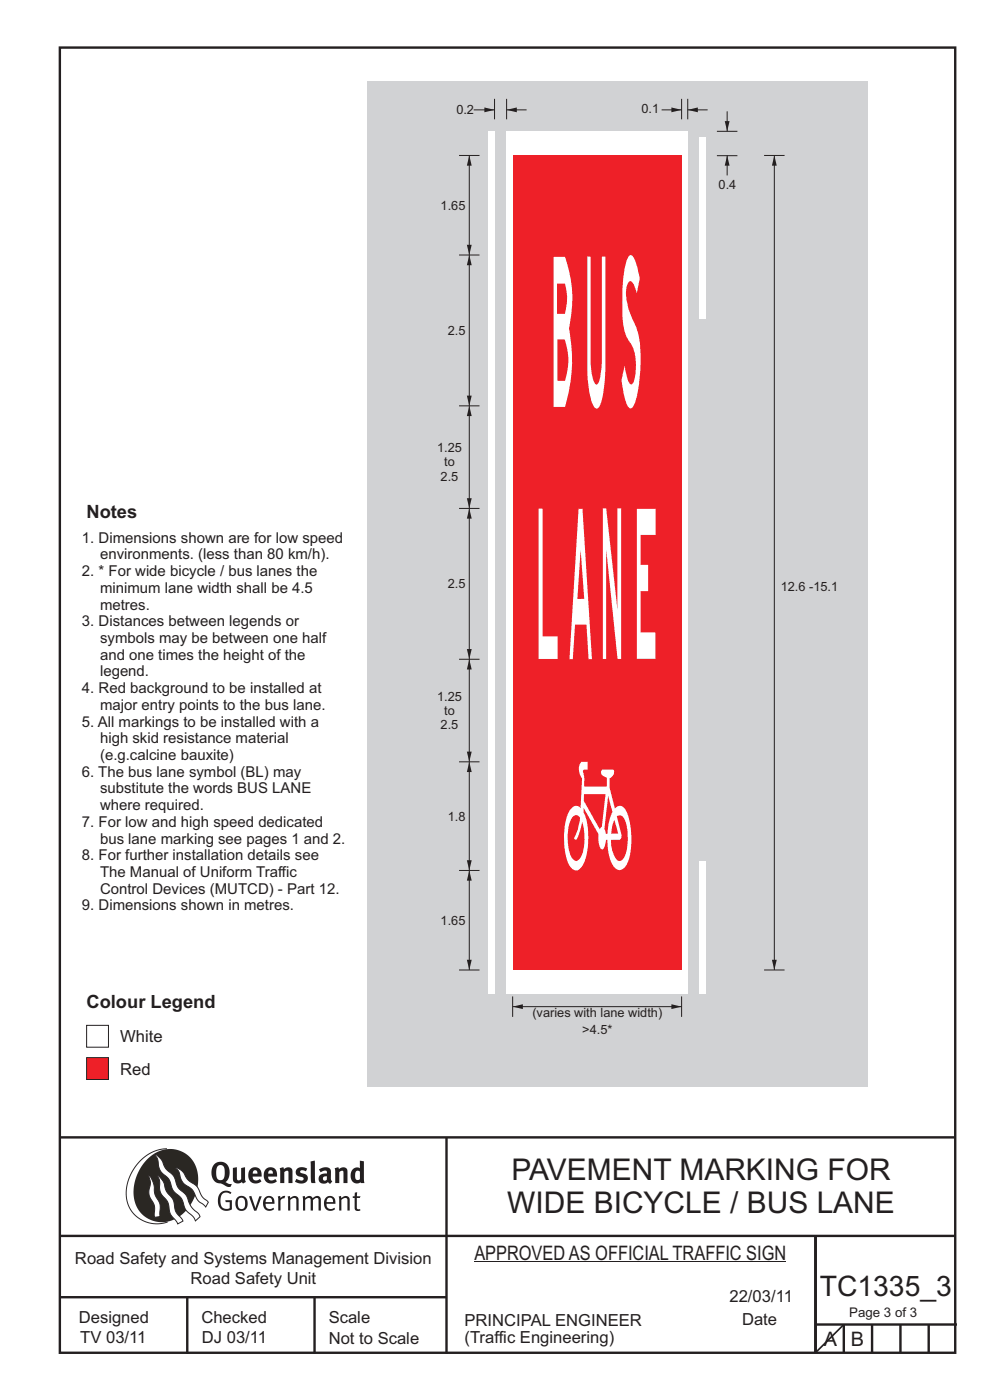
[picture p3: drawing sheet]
<svg xmlns="http://www.w3.org/2000/svg" width="210mm" height="297mm" viewBox="0 0 210 297" stroke-linecap="round" stroke-linejoin="round" font-family="sans-serif">
<g fill="none" stroke="#231f20" stroke-width=".51">
<path d="M12.7 10.1h189.9v276.9h-189.9zM12.7 241.3h190M94.7 241.4v45.8M12.7 275.2h82M12.7 262.2h190.1M39.7 275.2v12M66.7 275.2v12M173 262.1v24.9M173 281h30M179 281v6M185 281v6M191 281v6"/>
<path d="M197 281v6"/>
</g>
<path d="M35.4 243.7a9.5 9.5 0 0 0-8.6 10.4 6.5 6.5 0 0 0 8.8 5.1" fill="none" stroke="#2a2723" stroke-width=".21"/>
<path d="M31.3 245.9a6.1 6.1 0 0 1 7.3-1.6 6.1 6.1 0 0 1 3.4 6.6 8.8 8.8 0 0 1-7.2 8.4 6.1 6.1 0 0 1-6.4-7.5 10.5 10.5 0 0 1 2.9-5.9z" fill-rule="evenodd" fill="#2a2723"/>
<g fill="#fff" stroke="#2a2723" stroke-width=".21">
<path d="M31.6 249.3l.3 .3 .6 1.2 .4 2.6 1 2 .1 2.7-1.2 .1-.1-2.4-.9-1.8-.2-.7 .3-2.4z" fill-rule="evenodd"/>
<path d="M37.2 247.7l.5 .1 .9 .6 1.3 1.9 1.9 1.5 1.1 2.1 1.3 1.2-.6 1-1.6-1.5-1.2-2.2-2-1.5-.5-.9-.4-1.5z" fill-rule="evenodd"/>
<path d="M32.8 244.9l.4 .1 .9 .8 1 2.1 1.7 1.5 1 2.5 1.6 1.6 1.2 2.5 1.6 1.6 .2 .5-.9 .9-.5-.9-1.6-1.5-1-2.4-1.7-1.7-.9-2.4-1.8-1.7-.3-.9-.3-1.6z" fill-rule="evenodd"/>
<path d="M33.4 249.4l.5 .3 .7 .9 .7 2.1 1.5 1.9 .5 2.5 1.5 1.8v.1l-1.1 .6-1.6-2.1-.6-2.5-1.4-1.9-.3-1v-1.6z" fill-rule="evenodd"/>
</g>
<g fill="#231f20">
<path d="M46.8 253.1l.5-.4 .7-.1 .6 .1 .5 .3-.2 .3-.9-.3-.8 .2-.3 .7-.1 1.1 .1 .6 .3 .5 .5 .3h.6l.4-.1v-1.3h-.8l-.1-.4h1.4v2l-.7 .2-.8 .1-.6-.3-.5-.4-.3-.8-.1-1 .2-.7z" fill-rule="evenodd"/>
<path d="M50.7 254.3l.7-.2 .5 .5 .1 1.2-.2 .4-.3 .2h-.5l-.4-.3-.2-1.1zM50.4 254l-.5 1.1 .3 1.2 .7 .5 1-.1 .4-.4 .2-.5v-.8l-.2-.7-.3-.4-.5-.2h-.6z" fill-rule="evenodd"/>
<path d="M52.8 253.8l.5-.1 .9 2.6 .8-2.5h.5l-1.1 3h-.5z" fill-rule="evenodd"/>
<path d="M56.6 254.2l.4-.1 .4 .1 .2 .3 .1 .5h-1.4zM56.2 254l-.4 1v.7l.3 .6 .4 .4 .5 .2 1.1-.3 .1-.1-.2-.3-.6 .3-.7-.2-.3-.2-.1-.6v-.1h1.9l-.2-1.2-.8-.5-.5 .1z" fill-rule="evenodd"/>
<path d="M58.9 253.8l.5-.1 .1 .5 .4-.4 .6-.1-.2 .5-.4 .1-.4 .3v2.2h-.5z" fill-rule="evenodd"/>
<path d="M61 253.8l.5-.1a.24 .24 0 0 0 .1 .4 .24 .24 0 0 0 .3-.2l.8-.2 .6 .5v2.6h-.4l-.1-2.3-.1-.3-.3-.1-.8 .5v2.2h-.5z" fill-rule="evenodd"/>
<path d="M64.2 253.8l.4-.1a.23 .23 0 0 0 .2 .4 .23 .23 0 0 0 .3-.2l.5-.2 .6 .2a.23 .23 0 0 0 .2 .2 .23 .23 0 0 0 .2-.1l.8-.3 .6 .4 .1 2.7h-.5v-2.3l-.1-.3-.3-.1-.8 .5v2.2h-.5v-2.3l-.1-.3-.3-.1-.8 .4v2.3h-.4z" fill-rule="evenodd"/>
<path d="M69.5 254.2l.5-.1 .4 .1 .3 .8h-1.4zM69.2 254l-.5 1 .1 .7 .2 .6 .4 .4 .4 .2 1.1-.3 .2-.1-.2-.3-.6 .3-.7-.2-.3-.4v-.5h1.9l-.2-1.2-.4-.3-.5-.2-.5 .1z" fill-rule="evenodd"/>
<path d="M71.8 253.8l.5-.1a.24 .24 0 0 0 .1 .4 .24 .24 0 0 0 .4-.2l.7-.2 .6 .5 .1 2.6h-.5v-2.3l-.1-.3-.3-.1-.9 .5v2.2h-.4z" fill-rule="evenodd"/>
<path d="M75.3 253l.5-.1-.1 .9h.8l-.2 .3h-.6v2.2l.2 .2h.5v.3l-.2 .1-.6-.1-.4-.3v-2.4h-.4v-.3h.4z" fill-rule="evenodd"/>
<path d="M46.2 247.4l.4-.2h.4l.6 .6v1.8l-.2 .5-.3 .2h-.8l-.3-.6-.1-1.5zM45.5 246.9l-.4 .7-.2 .8v1l.3 .9 .7 .6 1 .2 1.6 .7 .4-.1 .3-.5h-.6l-.8-.4 .7-1 .2-1.5a1.91 1.91 0 0 0-1.1-1.7 1.91 1.91 0 0 0-2.1 .3z" fill-rule="evenodd"/>
<path d="M49.4 247.8l.8-.2 .1 2.5 .1 .2 .3 .1 .5-.3v-2.3l.8-.2v2.6l.2 .5-.7 .3a.39 .39 0 0 0-.7 0h-.8l-.5-.4z" fill-rule="evenodd"/>
<path d="M53.8 248.4l.3-.1h.3l.2 .7h-1zM53.1 248l-.3 .5-.1 .8v.7l.4 .6 .5 .4 .6 .1 .7-.1 .6-.4-.4-.5-.4 .3h-.5l-.4-.2-.2-.3v-.3h1.9l-.1-1-.3-.6-1-.4-.5 .1z" fill-rule="evenodd"/>
<path d="M57.1 248.4l.2-.1h.4l.2 .7h-1zM56.4 248l-.3 .6-.2 .8 .2 .7 .3 .5 .5 .4 .6 .1 .6-.1 .6-.4-.3-.5-.6 .3h-.5l-.4-.6v-.2h1.9l-.1-1-.3-.6-.5-.3-.5-.1-.5 .1z" fill-rule="evenodd"/>
<path d="M59.3 247.8l.8-.2 .1 .4 1-.4 .7 .3 .1 .5v2.6h-.8v-2.3l-.3-.3-.6 .3v2.3h-.9z" fill-rule="evenodd"/>
<path d="M63 248l.9-.4 1.3 .3-.3 .6-.9-.2-.3 .2 .1 .3 1 .3 .4 .4v.8l-.4 .6-1.1 .2-1.1-.4 .3-.6 1 .3h.3l.2-.3-.1-.3-1-.3-.4-.3-.2-.6z" fill-rule="evenodd"/>
<path d="M68.6 249.7l.7-.2v.7l-.3 .3-.3-.1-.2-.3zM67.7 248.1l.3 .6 .8-.4 .5 .2a.35 .35 0 0 1 0 .5 .35 .35 0 0 1-.5 0l-1 .4-.2 .9 .2 .4 .3 .3h1.1a.49 .49 0 0 1 .8 .2l.5-.6-.3-.4v-1.7l-.2-.5-.4-.3-.6-.1z" fill-rule="evenodd"/>
<path d="M71 247.8l.8-.2 .1 .4 1-.4 .6 .3 .2 .5v2.6h-.8v-2.3l-.3-.3-.6 .3v2.3h-.9z" fill-rule="evenodd"/>
<path d="M75.6 248.5l.3-.1 .4 .2v1.5l-.3 .2-.4-.1-.2-.3v-.9zM76.3 246.2v1.3a.19 .19 0 0 1 0 .3 .19 .19 0 0 1-.3-.1l-.8 .1-.6 .5-.2 .9 .1 1 .3 .5 .6 .3h.6l.5-.2v.2h.8l-.1-4.6z" fill-rule="evenodd"/>
<path d="M65.9 246.4l.9-.2 .1 4.8h-.8l-.1-.3z" fill-rule="evenodd"/>
</g>
<path d="M100.6 267.7h66.2" fill="none" stroke="#231f20" stroke-width=".21"/>
<path d="M18.4 224.4h4.6v4.6h-4.6z" fill-rule="evenodd" fill="#ee1d23" stroke="#231f20" stroke-width=".21"/>
<path d="M18.4 217.5h4.6v4.7h-4.6z" fill-rule="evenodd" fill="#fff" stroke="#231f20" stroke-width=".21"/>
<path d="M77.9 17.3h106.3v213.2h-106.3z" fill-rule="evenodd" fill="#d1d2d4"/>
<path d="M107.5 27.9h38.4v183h-38.4z" fill-rule="evenodd" fill="#fff"/>
<path d="M108.7 33h35.9v172.8h-35.9z" fill-rule="evenodd" fill="#ee2028"/>
<g fill="#fff">
<path d="M148.4 182.7h1.3v28.2h-1.3z" fill-rule="evenodd"/>
<path d="M148.4 29.1h1.3v38.4h-1.3z" fill-rule="evenodd"/>
</g>
<path d="M107.5 23.3h4.2" fill="none" stroke="#231f20" stroke-width=".21"/>
<path d="M107.5 23.3l2.1-.5v1z" fill="#231f20"/>
<path d="M107.5 21v4.3M145.9 23.3h4.2" fill="none" stroke="#231f20" stroke-width=".21"/>
<path d="M145.9 23.3l2.1-.5v1z" fill="#231f20"/>
<path d="M140.3 23.3h4.3M144.6 21v4.3M145.9 21v4.3" fill="none" stroke="#231f20" stroke-width=".21"/>
<path d="M142.4 22.8l2.2 .5-2.2 .5z" fill="#231f20"/>
<path d="M154.2 23.6v4.3" fill="none" stroke="#231f20" stroke-width=".21"/>
<path d="M153.7 25.7h1.1l-.6 2.2z" fill="#231f20"/>
<path d="M152.1 27.9h4.3M152.1 33h4.3M154.2 33v4.2" fill="none" stroke="#231f20" stroke-width=".21"/>
<path d="M154.2 33l.6 2.1h-1.1z" fill="#231f20"/>
<path d="M164.3 33v172.8" fill="none" stroke="#231f20" stroke-width=".21"/>
<g fill="#231f20">
<path d="M164.3 33l.5 2.1h-1.1z"/>
<path d="M163.7 203.6h1.1l-.5 2.2z"/>
</g>
<path d="M162.1 33h4.3M162.1 205.8h4.3" fill="none" stroke="#231f20" stroke-width=".21"/>
<path d="M103.6 27.9h1.3v183h-1.3z" fill-rule="evenodd" fill="#fff"/>
<path d="M100.5 23.3h4.4M104.9 21v4.3" fill="none" stroke="#231f20" stroke-width=".21"/>
<path d="M102.7 22.8l2.2 .5-2.2 .5z" fill="#231f20"/>
<path d="M108.7 213.6h35.9" fill="none" stroke="#231f20" stroke-width=".21"/>
<g fill="#231f20">
<path d="M108.7 213.6l2.2-.6v1.1z"/>
<path d="M142.4 213l2.2 .6-2.2 .5z"/>
</g>
<path d="M108.7 211.4v4.3M144.6 211.4v4.3" fill="none" stroke="#231f20" stroke-width=".21"/>
<g fill="#fff">
<path d="M114.3 107.9h.8v27.1h3.2v4.8h-4z" fill-rule="evenodd"/>
<path d="M135.1 107.9h4v5.6h-3.2v6.3h1.6v5.6h-1.6v8.8h3.1v5.6h-3.9z" fill-rule="evenodd"/>
<path d="M123.2 116.6l-.7 10.5h1.4zM122.7 107.9l-1.9 32h.7l.5-7.4h2.4l.5 7.4h.7l-2-32z" fill-rule="evenodd"/>
<path d="M127.9 107.9h.7l2.4 21.5v-21.5h.8v31.9h-.8l-2.4-23.2v23.2h-.7z" fill-rule="evenodd"/>
<path d="M130.3 173.9l-.4 1.4-.3 1.6h1.5zM129 168.8l.9 3.5-.8 2.3-.2 2.3h-.4l-.3-1.1zM123.9 168.5h4.5l-.7 6.9-.5 .5-3.4-6zM130.8 173.2l1 3.9a.81 .81 0 0 1-.5 1.1h-1.7a6.1 6.1 0 0 0 1.5 4.4l.3 .1a2.62 2.62 0 0 0 1.6-2.6 11.6 11.6 0 0 0-.6-6.4l-.4-.6-.5-.1zM123.3 161.6a2.81 2.81 0 0 0 .2 3.5l-.3 6.3a1.07 1.07 0 0 0-1.5-.3 5.1 5.1 0 0 0-1.8 3.7 15.1 15.1 0 0 0 1 9l.6 .6 .9 .2a1.83 1.83 0 0 0 1.4-1.4 15.9 15.9 0 0 0 .3-10.2 1.66 1.66 0 0 1-.3-1.6l3.1 5.5v.6a3.4 3.4 0 0 0 .8 2.7l.2-.1 .3-.3 .4-1.6h.3a8.8 8.8 0 0 0 1.6 6l.5 .3a1.83 1.83 0 0 0 2.2-1.6 16.4 16.4 0 0 0-.5-11l-.4-.6-.6-.3h-.6l-.7 .5-1.1-4.4v-1.9a1.59 1.59 0 0 0 .9-1.9h-2.4a.71 .71 0 0 0-.2 1l.4 .4 .7 .3v1.9h-4.8l.1-1.7-.4-1.5 .3-.4h.8v-1.7zM121.5 173.3l.5-.4a.94 .94 0 0 1 1 .5 .94 .94 0 0 1-.1 1l-.5 2-.6 1.4 .2 .3h.2l.3-.3 1-3.4a11.6 11.6 0 0 1-.2 7.3l-.4 .6-.6 .4a2.06 2.06 0 0 1-1.5-1.9 11.6 11.6 0 0 1 .3-6.8z" fill-rule="evenodd"/>
<path d="M124.6 54.4h.7v22.1l.1 2.2a4.5 4.5 0 0 0 1.1 2.9l.2-.1a6.1 6.1 0 0 0 .9-3.3l.1-1.7v-22.1h.7v24.5a23.3 23.3 0 0 1-1.2 7.1l-.3 .5-.3 .2a2.2 2.2 0 0 1-1.3-2l-.4-2.5-.3-3.3z" fill-rule="evenodd"/>
<path d="M133.6 54.2l.3-.1a4.8 4.8 0 0 1 1.4 3.2l.4 1.8-.6 3.2a3.3 3.3 0 0 0-1.3-2.7 1.39 1.39 0 0 0-.9 1.5 15.1 15.1 0 0 0 2.1 8.4 24.7 24.7 0 0 1 .7 10.7l-.6 3.7a5.2 5.2 0 0 1-1.1 2.7l-.3 .1a3.3 3.3 0 0 1-1.3-2.6l-.6-3.4 .7-3.1a7.4 7.4 0 0 0 1.2 3.9h.3a5.9 5.9 0 0 0 .9-4.1 7.9 7.9 0 0 0-1.6-5.3 13.8 13.8 0 0 1-1.3-7.3 31.7 31.7 0 0 1 1-9.8z" fill-rule="evenodd"/>
<path d="M118.2 72v8.8h1.7a13.4 13.4 0 0 0-.1-8.8zM118.2 60.2h1.6a11.3 11.3 0 0 1 0 6.4h-1.6zM117.4 54.5h2.5a26.7 26.7 0 0 1 .8 15.1 34.3 34.3 0 0 1-.8 16.7h-2.5z" fill-rule="evenodd"/>
</g>
<path d="M99.5 33v21.1" fill="none" stroke="#231f20" stroke-width=".21"/>
<g fill="#231f20">
<path d="M99.5 33l.6 2.1h-1.1z"/>
<path d="M99 51.9h1.1l-.6 2.2z"/>
</g>
<path d="M99.5 184.7v21.1" fill="none" stroke="#231f20" stroke-width=".21"/>
<g fill="#231f20">
<path d="M99.5 184.7l.6 2.1h-1.1z"/>
<path d="M99 203.6h1.1l-.6 2.2z"/>
</g>
<path d="M97.4 33h4.3M97.4 54.1h4.3M99.5 54.1v32" fill="none" stroke="#231f20" stroke-width=".21"/>
<g fill="#231f20">
<path d="M99.5 54.1l.6 2.2h-1.1z"/>
<path d="M99 83.9h1.1l-.6 2.2z"/>
</g>
<path d="M97.4 86.1h4.3M99.5 139.9v21.7" fill="none" stroke="#231f20" stroke-width=".21"/>
<g fill="#231f20">
<path d="M99.5 139.9l.6 2.1h-1.1z"/>
<path d="M99 159.5h1.1l-.6 2.1z"/>
</g>
<path d="M99.5 107.9v32M97.4 139.9h4.3M97.4 161.6h4.3" fill="none" stroke="#231f20" stroke-width=".21"/>
<g fill="#231f20">
<path d="M99.5 107.9l.6 2.1h-1.1z"/>
<path d="M99 137.7h1.1l-.6 2.2z"/>
</g>
<path d="M99.5 86.1v21.8M97.4 107.9h4.3" fill="none" stroke="#231f20" stroke-width=".21"/>
<g fill="#231f20">
<path d="M99.5 86.1l.6 2.2h-1.1z"/>
<path d="M99 105.7h1.1l-.6 2.2z"/>
</g>
<path d="M99.5 161.6v23.1" fill="none" stroke="#231f20" stroke-width=".21"/>
<g fill="#231f20">
<path d="M99.5 161.6l.6 2.2h-1.1z"/>
<path d="M99 182.5h1.1l-.6 2.2z"/>
</g>
<path d="M97.4 184.7h4.3M97.4 205.8h4.3" fill="none" stroke="#231f20" stroke-width=".21"/>
<path d="M179 281l-6 6" fill="none" stroke="#231f20" stroke-width=".35"/>
<g font-size="6.3" fill="#231f20">
<text x="108.5" y="250.3">PAVEMENT MARKING FOR</text>
<text x="107.6" y="257.4">WIDE BICYCLE / BUS LANE</text>
</g>
<text font-size="6" fill="#231f20" x="173.9" y="275">TC1335_3</text>
<g font-size="4.2" fill="#231f20">
<text x="100.6" y="267.2">APPROVED AS OFFICIAL TRAFFIC SIGN</text>
<text x="174.7" y="285.4">A</text>
<text x="180.5" y="285.4">B</text>
</g>
<g font-size="3.9" fill="#231f20">
<text x="18.4" y="109.9">Notes</text>
<text x="18.4" y="213.8">Colour Legend</text>
</g>
<g font-size="3.5" fill="#231f20">
<text x="25.5" y="221.1">White</text>
<text x="25.5" y="228">Red</text>
<text x="15.9" y="268.1">Road Safety and Systems Management Division</text>
<text x="40.4" y="272.5">Road Safety Unit</text>
<text x="16.7" y="280.6">Designed</text>
<text x="42.7" y="280.6">Checked</text>
<text x="69.7" y="280.6">Scale</text>
<text x="98.5" y="281.3">PRINCIPAL ENGINEER</text>
<text x="154.7" y="276.2">22/03/11</text>
<text x="157.4" y="281.2">Date</text>
<text x="17" y="284.8">TV 03/11</text>
<text x="42.8" y="284.8">DJ 03/11</text>
<text x="69.7" y="285.2">Not to Scale</text>
<text x="98.5" y="284.8">(Traffic Engineering)</text>
</g>
<g font-size="3.2" fill="#231f20">
<text x="17.4" y="115.1">1. Dimensions shown are for low speed</text>
<text x="21.2" y="118.7">environments. (less than 80 km/h).</text>
<text x="17.4" y="122.2">2. * For wide bicycle / bus lanes the</text>
<text x="21.2" y="125.8">minimum lane width shall be 4.5</text>
<text x="21.2" y="129.3">metres.</text>
<text x="17.4" y="132.9">3. Distances between legends or</text>
<text x="21.2" y="136.4">symbols may be between one half</text>
<text x="21.2" y="139.9">and one times the height of the</text>
<text x="21.2" y="143.5">legend.</text>
<text x="17.4" y="147">4. Red background to be installed at</text>
<text x="17.4" y="154.1">5. All markings to be installed with a</text>
<text x="21.2" y="150.6">major entry points to the bus lane.</text>
<text x="21.2" y="157.7">high skid resistance material</text>
<text x="21.2" y="161.2">(e.g.calcine bauxite)</text>
<text x="17.4" y="164.8">6. The bus lane symbol (BL) may</text>
<text x="21.2" y="168.3">substitute the words BUS LANE</text>
<text x="21.2" y="171.9">where required.</text>
<text x="17.4" y="175.4">7. For low and high speed dedicated</text>
<text x="21.2" y="179">bus lane marking see pages 1 and 2.</text>
<text x="17.4" y="182.5">8. For further installation details see</text>
<text x="21.2" y="189.6">Control Devices (MUTCD) - Part 12.</text>
<text x="21.2" y="186.1">The Manual of Uniform Traffic</text>
<text x="17.4" y="193.2">9. Dimensions shown in metres.</text>
</g>
<text font-size="2.8" fill="#231f20" x="180.1" y="279.5">Page 3 of 3</text>
<g font-size="2.7" fill="#231f20">
<text x="96.8" y="24.3">0.2</text>
<text x="136" y="24">0.1</text>
<text x="152.4" y="40">0.4</text>
<text x="93.5" y="44.5">1.65</text>
<text x="95" y="71.1">2.5</text>
<text x="92.7" y="95.9">1.25</text>
<text x="93.5" y="102">2.5</text>
<text x="94.2" y="98.9">to</text>
<text x="95" y="124.8">2.5</text>
<text x="165.6" y="125.5">12.6 -15.1</text>
<text x="92.7" y="148.7">1.25</text>
<text x="93.5" y="154.7">2.5</text>
<text x="94.2" y="151.7">to</text>
<text x="95" y="174.1">1.8</text>
<text x="93.5" y="196.2">1.65</text>
<text x="112.9" y="215.8">(varies with lane width)</text>
<text x="123.5" y="219.4">&gt;4.5*</text>
</g>
</svg>
